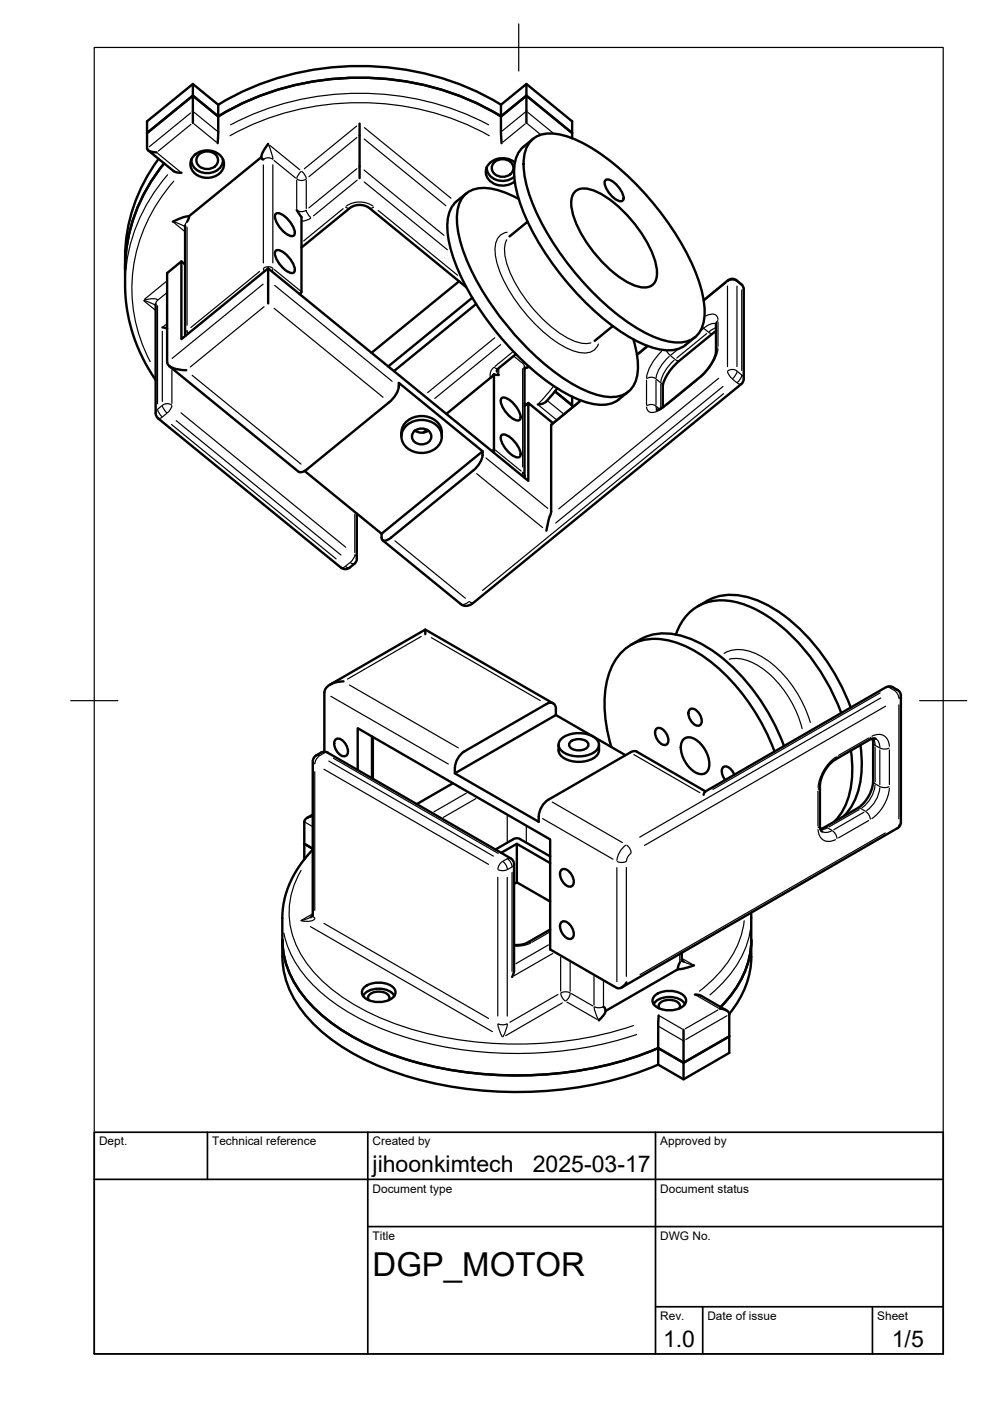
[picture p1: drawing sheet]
<svg xmlns="http://www.w3.org/2000/svg" width="210mm" height="297mm" viewBox="0 0 210 297" stroke-linecap="round" stroke-linejoin="round" font-family="sans-serif">
<!-- layer: Visible Narrow -->
<g fill="none" stroke="#000" stroke-width=".25">
<path d="M33.5 32.5l4.7 3.9M35.5 37.1a36 36 0 0 0-9 22M36.8 38.4a33.4 33.4 0 0 0-4.9 38.3M40.4 24l-8.7 7.1M40.5 26.4l-6.9 5.6M41.1 26.3l4.8 3.8M41.1 23.8l4.9 4M48.8 28.8a57.4 57.4 0 0 1 54.9 0M48.9 26.5a59.3 59.3 0 0 1 54.7 0M55.8 35v20.7M55.9 33.7a1.67 1.67 0 0 1 1.9 0M56.9 30.7l1 3"/>
<path d="M57.2 30.8l6.4 5.2M57.8 35v20.7M58.1 34l4.6 3.7M62.9 38.3v5.9M63 38a1.67 1.67 0 0 0 1.9 0M63.9 36.3l-.6 .6-.4 1M64 36.3l.5 .6 .4 1M64.9 38.3v5.9M75.6 26.7l-11.1 9.1M75.7 35.8l-10.2 8.3M75.7 29.2l-10.2 8.3M75.7 38.2l-9.2 7.6"/>
<path d="M77.2 36.1l16.9 13.8M77.2 38.6l17.6 14.3M77.2 29.5l17.4 14.1M77.3 27.1l18.3 14.9M111.3 26.3l-4.7 3.8M111.3 23.8l-4.8 4M111.8 26.2l2.7 2.3M111.9 23.8l5.3 4.3M35.2 59.7l-4.6 3.8M36.8 47.1l2.3 1.9M36.8 47l2.4 1M39.6 47l-.3 .8"/>
<path d="M39.7 48.2v20.7M55 57.6l-14.5 11.8M55.9 56.9l.1 .6M55.9 56.8a1.67 1.67 0 0 1 1.9 0M57.9 56.9l-.2 .6M58.2 57.2l5.4 4.4M63 44.6a1.67 1.67 0 0 0 1.9 0M64.9 44.6l.4 .9 .6 .6M65.9 46.2l-1.1 .5-.8 .2M72.7 44.2l-8.3 6.9M73.3 43.9l.8 .3M73.5 43.7a5 5 0 0 1 5.5 0"/>
<path d="M79.2 43.9l-.8 .3M80.2 44.6l16.8 13.8M107.4 50.8a7.1 7.1 0 0 0 .2 5.4 30.3 30.3 0 0 0 13.4 15.8 6.4 6.4 0 0 0 4.3 .7M107.5 49.2a3.1 3.1 0 0 0-2.5 3.4 19.5 19.5 0 0 0 4 10.6 30.8 30.8 0 0 0 12.1 11 4.9 4.9 0 0 0 4.9 0l.9-1.3M154 59.9l-4.5 3.7M154.3 59.6a1.67 1.67 0 0 1 1.9 0M154.4 59.4l-.1 .3M156.2 59.4l.1 .3M156.3 59.7l.9 .8M30.5 63.8l2.4 1.9M30.5 63.7l2.4 1M30.6 63.6l1.4-.2a1.48 1.48 0 0 1 1.4 .2"/>
<path d="M33.4 63.7l-.4 .7M33.4 64.8v20.8M34.4 70.3v14.8M35.3 62.1l-1.8 1.5M35.4 68.7l-.9 .7M36.4 78.5v7M39.6 70.1l-.3 .8M39.7 70.1l.2 .6M40.7 79.6l23.1 18.8M55.8 60.2l-19.3 15.8M56 65l-15.7 12.8M58.1 65.4l23.1 18.8"/>
<path d="M58.2 60.5l24.9 20.3M104.6 77.9a2.07 2.07 0 0 0-.6 2.1M104.8 77.9l.8 .2M104.9 71.6l-14.2 11.6M105.3 78.7l.4 .8M105.7 78.1v1.3M106.2 73.1l-14 11.4M108.6 74.7l-3.7 3M109 75.6l1.7 1.3M110.8 78.2v20.8M110.9 77.1l.3 .7M111.1 76.8l-.3 .2"/>
<path d="M137.3 73.5l-2.1 1.8M140.3 74.5a10.5 10.5 0 0 0-3.2 5.6M141.3 74.3l.8 1M141.9 75.6a8.3 8.3 0 0 0-2.8 4.5M142.2 75.4l.9 .8M142.9 76.4a8.3 8.3 0 0 0-2.8 4.5M143.2 76.2l.8 .3M143.8 74l-1.6 1.3M148.9 69.3l.3 .3M149.2 69.6l-.7 .6M149.2 69.6l1 .8M149.6 67a1.75 1.75 0 0 1 2.5 .2l.1 .5"/>
<path d="M149.8 70.7l-6.3 5.2M150.3 70.5l.8 .2M151.7 68.6a2.56 2.56 0 0 0-2.3 .9M151.7 69.5l-1.4 .9M152.2 68l-.4 .7M152.2 73.7l-.4 .8M152.2 74a10.7 10.7 0 0 1-3.7 6.1M152.2 68.2v5.2M154.2 60.6v17.1M154.3 78.7l.4 1 .5 .6M154.3 78.6a1.67 1.67 0 0 1 1.9 0M156.3 60.6v17.1"/>
<path d="M156.3 78.7l-.4 1-.6 .6M156.3 78.7l.9 .8M157.2 60.2l.1 .3M157.3 61.5v17.1M157.3 79.6l-.4 .9-.6 .6M157.3 79.5l.4 .8M157.3 60.5l.4 .8M33.4 86.8l-.4 .7M33.4 86.8l.4 .9 .5 .6M34.4 88.5l-.8 .2M34.4 86l-.9 .7M34.4 86l.4 .9 .6 .6"/>
<path d="M34.5 85.9a1.67 1.67 0 0 1 1.9 0M35.4 87.6l-.9 .8M36.4 90l34.9 28.5M36.5 86l-.4 .9-.6 .6M37.4 89.2l34.9 28.5M38.4 87.5l34.9 28.5M103 97.1l13.1 10.7M104.7 95.2l-.5 .4M105 95.4l5.5 4.5M114.2 85.9l3.7 3M116.2 85.1l3.2 2.6M117.2 82l-3 3.6"/>
<path d="M123 85.2l-5.8 4.8M137.1 80.6v5.2M137.1 86.3a1.19 1.19 0 0 0 1.7 1.1l2-1.1M137.2 80.3a1.67 1.67 0 0 1 1.8 0M137.2 86a1.67 1.67 0 0 1 1.8 0M139.1 80.6v5.2M139.1 86.1l.2 .7M139.1 80.4l.9 .7M139.1 86.1l.7 .6M140.1 81.4v4.9M140.1 81.2l.4 .7M141.2 85.8l-.1 .3"/>
<path d="M147.8 80.6l-6.3 5.2M148.3 80.1l-.1 .2M152.4 80.2l-33.9 27.7M153.3 81.9l-35.5 29M153.4 83.5l-51.1 41.7M155.3 80.4l.9 .7M156.3 81.2l.8 .2M74.2 119.3l-.9 .7M74.3 119.3l.8 .2M75.2 109v8.2M75.2 117.7l-.4 .9-.5 .6M75.3 117.6l.4 .8"/>
<path d="M83.7 114.7l15 12.1M101.1 100.4l14 11.5M110.6 100.7l.3-.6 .3 .8M73.2 120.1l-.9 .3M73.3 120.1l.8 .3M89.3 134.9l-15.6 9.1M91.5 135.2l23.1 13.3M99.4 127.6l-.4 .3a1.29 1.29 0 0 1-1.3 .2M99.6 127.5l.8 .3M153.5 138.5a7.3 7.3 0 0 1 7.1 .2 24 24 0 0 1 11.2 14.5M154.6 139.8a9 9 0 0 1 7.2 2 23.2 23.2 0 0 1 8.3 12.7M68.1 159.5l.6 .1"/>
<path d="M68.7 159.7l-.9 .5M69.5 159.5l-.7 .1M70.1 147.6l25 14.4M74.1 145.2l23.1 13.4M134.4 160l14 8.1M184.2 156.5l-6.4 3.7M184.5 156.3l-.2 .6M184.9 156.1a2.35 2.35 0 0 1 2.5-.1 2.35 2.35 0 0 1 1.2 2.2M185.1 157.5l.4 .5M185.2 156.6l.3 1.3M185.5 158.4v7.4M185.6 158.1l.9 .5"/>
<path d="M185.8 156.7l.4 .5 .3 1.2M186.5 159v7.4M186.6 146.9l-35.4 20.5M186.6 158.6l.8 .2 1.1-.2M186.7 148l-51.1 29.5M187.7 149.7l-51 29.5M187.9 145.7l.6 .1M188.6 159v7.4M188.6 145.8l.9 .5M189.3 145.7l-.7 .1M189.7 146.4l.5 .5 .4 1.1M190.3 146.3h-.7"/>
<path d="M190.6 149.4v24.2M191 147.5l-.4 .6M64.6 174.3l1.6 .9M66.3 161.4l.4 .5M66.7 163.6v29.4M67.1 160.1l.6 .1M67.7 160.3l-.5 .5-.4 1.1M68.7 163.1l34.9 20.2M69.7 161.4l34.9 20.1M70.7 160.8l34.9 20.1M98.9 168.2l-6.9 3.9M100.9 169.3l-6.9 4"/>
<path d="M107.5 173v5.4M111.6 175.2v3.3M115 173.6l15 8.6M117.1 170l14.9 8.7M132.7 179.2a4.6 4.6 0 0 0-1.9 3.2M132.9 179.2l.7 .9 .2 .7M173.4 167.8v7.3M173.4 175.9a2.35 2.35 0 0 0 1.2 2.2 2.35 2.35 0 0 0 2.5-.1M173.8 174.9l-.3 .6M173.8 166.8l-.3 .5M174.8 175.4l.6 .1M175.4 175.6l-1.3 .3"/>
<path d="M175.5 175.5l.9 .6M176.3 176.2l-1.2 .3-.7-.2M176.5 176.2l.6 .5 .4 1.1M177.2 160.5a9.2 9.2 0 0 0-3.8 6.5M177.5 160.4l-.3 .6M181.8 171.3l.7 .1M182.2 171.6l-6.4 3.7M182.6 171.5l.9 .5M183.2 172.2l-6.4 3.7M183.6 172.1l.5 .5 .4 1.1M184.2 174l-6.4 3.6M185.1 165.6l.4 .5"/>
<path d="M185.5 166.5a6.9 6.9 0 0 1-2.8 4.8M185.6 166.2l.9 .5M186.5 167a6.9 6.9 0 0 1-2.7 4.9M186.6 166.8l1.2 .2 .7-.2M187.7 176.6l-52 30M188.6 167.1a9.2 9.2 0 0 1-3.8 6.5M190.6 175l-.3 .6M191 174.4l-.4 .5M60.2 197.8a23.9 23.9 0 0 0 9.4 13.9 58.5 58.5 0 0 0 26.7 10.6 82.5 82.5 0 0 0 38.7-3M63.8 184.6a17.2 17.2 0 0 0 1.4 19.8 39.7 39.7 0 0 0 18.3 12.5 79.4 79.4 0 0 0 50.8 .5M65.8 196.5l38.6 22.2M66.2 193.8l-2.4 1.4 2-.7"/>
<path d="M66.3 194.1l.4 .5M66.7 194.7a2.58 2.58 0 0 1-2.7 .6M68.7 195.8l34.9 20.1M105.5 186v29.4M105.6 184.4l1.2 .2 .7-.2M106.5 182.7l-.5 .5-.4 1.1M106.6 182.7l.6 .5 .4 1.1M107.5 182.1l-.9 .5M107.5 186v29.4M107.6 182.1l.6 .5 .4 1.1M108.2 182h-.6M108.5 183.8l-.9 .5"/>
<path d="M108.6 185v21M109 183.2l-.4 .6M111.9 199.8l.7 .1M112.5 200l-1.5 .5-1.8 .1M116.4 197.7l-3.6 2.1M130.8 184v24.1M130.9 182.7l1.1 .2 .7-.2M132.8 183.9v23.1M133.8 180.9l-.6 .6-.4 1M157.8 195.2a21.7 21.7 0 0 1-8.2 13.9l-1.3 1M159.3 195.6a21.3 21.3 0 0 1-7.6 14.3l-1.2 1M105.6 217.1l.2 1.3 .7 1.4"/>
<path d="M105.6 217.1l1.2 .2 .7-.2M107.6 217.1l-.3 1.3-.7 1.4M116.3 200.3l-6.9 4M117.2 202.1l-8.2 4.8M118.3 210.8l-10.2 5.9M118.9 203v7.1M118.9 210.6l.2 .7 .7 .9M119 210.5l1.1-.2 .7 .2M119.2 212.6l-12 7M120.2 212.5l6.4 3.6M120.9 204.1v6.1M120.9 210.6l-.2 .7-.7 .9"/>
<path d="M121.1 210.7l4.6 2.6M125.9 207v6.1M126 213.5l.3 1.3 .6 1.4M126 213.5l1.2 .2 .7-.2M128 208.1v5.1M139.8 217.7l4.9 2.8M139.9 215.4l4.8 2.8M144.1 202.3v1.7M144.5 203.5l-.3 .6M144.7 203.2l2.3 1.4M145.1 204l1.9 .6M147.6 211l4.7 2.7"/>
<path d="M152.2 214.1l-6.9 4M154.1 215.4l-8.7 5"/>
</g>
<!-- layer: Visible -->
<g fill="none" stroke="#000" stroke-width=".51">
<path d="M40.9 17.8v2.5M111.6 17.8v2.5l9.7 7.9-9.7-7.9-5.4 4.4M31.2 31.5a1.4 1.4 0 0 0 1.4 .8h.6M31.4 31.9l5.4 4.4 .6 .2 1.1 .1M33.6 33.7a35.2 35.2 0 0 0-7.1 20.9l.1 7.4 .3 3.3 .5 2.6 1.2 4.2 1 2.5 1.2 2.4 2.2 3.5M34.8 34.6a35.6 35.6 0 0 0-8.3 22.5M40.6 33.8v.2M40.6 33.8a3.2 3.2 0 0 0 4.5 2.7 2.81 2.81 0 0 0 2.2-2.7M40.9 26.1v-5.8l-9.7 7.9v3.3M40.9 20.3l5.4 4.4a58.9 58.9 0 0 1 59.9 0M40.9 20.3l-9.7 7.9v-2.5l9.7-7.9 5.4 4.4M41.4 32.7a4 4 0 0 1 5.9 1.2 2.93 2.93 0 0 1-2.7 3.8 3.5 3.5 0 0 1-4.2-2.6 2.61 2.61 0 0 1 1-2.4z"/>
<path d="M42.3 32.6a2.41 2.41 0 0 1 3.9 1.4 2.34 2.34 0 0 1-2.3 1.8 2.34 2.34 0 0 1-2.3-1.8l.3-1zM46.3 22.2l-.2 8.2M46.3 22.2a58.9 58.9 0 0 1 59.9 0M47.3 33.8v.2M55.4 33.3l.2 .4 .2 .1M56.9 30.5l-1 1.5-.5 1.3-15.3 12.5-1.3 .3-2.2 .9M76.2 26.2v11.6M103.2 35.5v.1M103.2 35.4a3.3 3.3 0 0 0 4.9 2.7l.9-.6M104.9 34.3a2.41 2.41 0 0 1 4 1.3 2.34 2.34 0 0 1-2.3 1.9 2.34 2.34 0 0 1-2.3-1.9l.3-.9zM106.2 24.7l.1 5.7M106.2 22.2v2.5l5.4-4.4v5.8"/>
<path d="M106.2 22.2l5.4-4.4 9.7 7.9v3.6M109.2 34.5a3.9 3.9 0 0 0-6.1 1.4 3.1 3.1 0 0 0 3.3 3.5 4.1 4.1 0 0 0 2.7-.9M111 31.1a7.2 7.2 0 0 0-2 6.4 35.9 35.9 0 0 0 6.4 15.8 57.4 57.4 0 0 0 18.9 18.6 15.3 15.3 0 0 0 8.2 2.3 7.4 7.4 0 0 0 4.9-2.7M112.4 30.1a6 6 0 0 1 6.2-1.6 31 31 0 0 1 13.3 7.7 59.1 59.1 0 0 1 16.4 23.8 15.9 15.9 0 0 1 .8 8.8 5.1 5.1 0 0 1-5.9 3.8 20.6 20.6 0 0 1-9.3-3.8 60.5 60.5 0 0 1-21.2-26.3 18.4 18.4 0 0 1-1.3-10.4l.4-1.1zM113 29.4l-2 1.7M128.5 38.1a2.91 2.91 0 0 1 2.6 1.5l.7 1a1.79 1.79 0 0 1 .1 2 2.91 2.91 0 0 1-2.6-1.5l-.7-1a1.79 1.79 0 0 1-.1-2zM38.5 55.4l.7 .7M39.2 47.8v23.1M40.1 45.8l-.4 1.2M56.9 56.9l-18.4 15v-16.5l-3.1 2.5v19M58.6 45.3a3.1 3.1 0 0 1 2.7 1.5l.7 1.1a1.88 1.88 0 0 1 .2 2.1 3.1 3.1 0 0 1-2.7-1.6l-.7-1a1.88 1.88 0 0 1-.2-2.1zM58.6 53.1a3.1 3.1 0 0 1 2.7 1.6l.7 1a1.88 1.88 0 0 1 .2 2.1 3.1 3.1 0 0 1-2.7-1.6l-.7-1a1.88 1.88 0 0 1-.2-2.1z"/>
<path d="M62.9 44.5l1 1.5v15.8l-.4 .5M63.9 52.5l10.5-8.6 1.5-.4 1.3 .1 1 .4 20.6 16.9M97.3 59.6l-18.5 15.2M98.9 41a7.3 7.3 0 0 0-4 5.4 23.8 23.8 0 0 0 3.1 12.7 60.8 60.8 0 0 0 20.5 23.5 17.8 17.8 0 0 0 9.8 3.2 7.5 7.5 0 0 0 4.9-2.8M110 42.2a14.1 14.1 0 0 0-8.8-2.2 5.3 5.3 0 0 0-4.3 5.5 28.1 28.1 0 0 0 4 13.7 60.9 60.9 0 0 0 19.6 21.7 18.3 18.3 0 0 0 9.2 3.3 5.3 5.3 0 0 0 5.5-5.7 18.5 18.5 0 0 0-.9-6.5M111.8 47l-3.8 3.1M121.8 40.7a3.3 3.3 0 0 1 3.8-.4 22.9 22.9 0 0 1 9.8 8.3 18 18 0 0 1 3.9 9.3 2.7 2.7 0 0 1-3.5 3 18.4 18.4 0 0 1-8.9-6.2 23.5 23.5 0 0 1-5.7-10.7 4.1 4.1 0 0 1 .6-3.3zM33 64.5v23.1M34.4 69.4l1 .3M35.5 76.9a1.79 1.79 0 0 0 1.5 1.2l2.5 .4M35.9 77.6l27.4 22.4a1.52 1.52 0 0 0 1.8-.5M39.3 70.9v.3"/>
<path d="M56.9 64.3v-7.4l55.1 45v-16.5l5.2 4.3M63.7 62.2l-.2 .2M100.1 63.1l-17.8 14.6M100.9 64.5l-17.4 14.2M104.7 79.3l1 .2M109.4 75.1l-3.8 3-.3 .6M111.2 77.9v23.1M112.2 77.8l-1 .4M129.9 69.1l-3.8 3.2M137.3 73.3l-2.3 1.9M151.8 68.6v6l-.4 1.4-.8 1.4-1.1 1.5-1 1-7.6 6.1-1 .7-.7 .2M151.8 70.2l-8 6.4-1.9 2.2-.8 1.2-.6 1.7v4.6"/>
<path d="M157.2 60.2a2.38 2.38 0 0 0-2.1-1.1l-.7 .3-5.2 4.3M157.2 60.2l.4 .5 .1 .6v19M33 87.6l.1 .6 .4 .5 38.8 31.7a1.47 1.47 0 0 0 1.8 0M64.6 99.9l16.3 13.3M85.1 91.7v.8M85.1 91.7a4.1 4.1 0 0 1 5.2-3.4 3.7 3.7 0 0 1 3.4 4.2M86.4 90.1a4.8 4.8 0 0 1 7 1.1 3.3 3.3 0 0 1-2.4 4.6 4.5 4.5 0 0 1-5.8-2.6 3.1 3.1 0 0 1 1.2-3.1zM87.9 91.3a2.17 2.17 0 0 1 3.6 1.2 2.11 2.11 0 0 1-2.1 1.7 2.11 2.11 0 0 1-2.1-1.7l.3-.8zM88 91.3a2.42 2.42 0 0 0 2.8 0M90.5 91.1l-.7 .6M94.6 87.8l9.5-7.8 .6-.7v16.7M102.3 95.7l-17.8-14.5a4.8 4.8 0 0 1-2 4.1l-17.4 14.2"/>
<path d="M106.4 92.2a3.1 3.1 0 0 1 2.8 1.6l.7 1a1.88 1.88 0 0 1 .2 2.1 3.1 3.1 0 0 1-2.7-1.6l-.8-1a1.88 1.88 0 0 1-.2-2.1zM106.4 84.4a3.1 3.1 0 0 1 2.8 1.5l.7 1.1a1.88 1.88 0 0 1 .2 2.1 3.1 3.1 0 0 1-2.7-1.6l-.8-1.1a1.88 1.88 0 0 1-.2-2zM111.2 85.6l.3 .3M112 85.4l-.8 .7M118.2 82.3l-2.5 2.9-.6 .4-1.1 .2M121.3 84.1v1.8l-3.6-2.9 3.6 2.9v.5M123.1 84.9l-6.2 5.1v18.4l-.3 1M157.7 80.3l-.1 .6-.4 .5-57.5 46.9-1 .2-1-.4-16.6-13.6M75.1 119.5l-1 .9M75.6 108.9v9.5M75.7 118.4l-.2 .6-.4 .5M80.9 114v-.8l21.4-17.5a4.8 4.8 0 0 1-2 4.1l-17.4 14.2"/>
<path d="M80.9 114l.1 .3a.94 .94 0 0 0 1.4 .1l.5-.4M111.2 100.9v.4M116.6 109.4l-.8 3.1M90.2 133.5v1M133.8 136.7a12.3 12.3 0 0 1 12.8-1.2 35.2 35.2 0 0 1 15.1 13.7l2.5 4.4 2 4.6M143.3 134.5a10 10 0 0 1 12.1-7 27.4 27.4 0 0 1 14.6 9.6 46.2 46.2 0 0 1 8.4 14.1M147.9 128.6a12.3 12.3 0 0 1 12.9-1.2 35.2 35.2 0 0 1 15.1 13.7l2.5 4.3 2 4.6M68.1 159.6l-1.1 .6M68.1 159.6a1.43 1.43 0 0 1 1.4 0M68.8 146.8v12.6M69.5 159.6l38.8 22.4a1.43 1.43 0 0 1 .7 1.2v22.5l-.4 1.4M70 145.2l20.2-11.7 27.1 15.6"/>
<path d="M71.1 156.8a1.68 1.68 0 0 1 2.3 1.1 1.68 1.68 0 0 1-.2 2.4 2.56 2.56 0 0 1-2.1-3.5zM72.8 144.5a4.3 4.3 0 0 0-3.9 1.8l-.1 .5M78.9 156.2v8.8M79.1 156.3v8.8M117.9 150.4v1.2l14.7 8.5M117.9 151.6l-21.5 12.4M117.9 150.4a1.22 1.22 0 0 0-.6-1.3 1.22 1.22 0 0 0-1.4 .2l-17.4 10a4.5 4.5 0 0 0-2 3.5M118.4 157.9a2.58 2.58 0 0 0 1.9 3.2 6.1 6.1 0 0 0 6.4-1.1l.3-.9v-1.2M119.1 156.6a6.3 6.3 0 0 1 7.3 0 1.77 1.77 0 0 1-.7 3 6.5 6.5 0 0 1-6.6-.4 1.64 1.64 0 0 1 0-2.6zM120.9 157.4a2.71 2.71 0 0 1 3.9 .3 1.68 1.68 0 0 1-2.1 1.4 1.68 1.68 0 0 1-2-1.4zM129.6 158.4a27 27 0 0 1-.6-15.1 10.2 10.2 0 0 1 13.1-7.4 29.5 29.5 0 0 1 14.6 10.4 46.2 46.2 0 0 1 7.5 13M139.2 154.5a1.63 1.63 0 0 1 2.1 1.1 1.63 1.63 0 0 1-.2 2.3 2.49 2.49 0 0 1-1.9-3.4z"/>
<path d="M145 156.7a2.71 2.71 0 0 1 3.5 1 5.6 5.6 0 0 1 1.6 5.6 1.77 1.77 0 0 1-2.7 .4 6.5 6.5 0 0 1-3-6zM146.2 150.4a1.63 1.63 0 0 1 2.2 1.1 1.63 1.63 0 0 1-.2 2.4 2.49 2.49 0 0 1-2-3.5zM180.4 159.1a19.7 19.7 0 0 1-2.2 13.5l-1.3 1.6M182.4 158a19.7 19.7 0 0 1-2.2 13.4l-1.3 1.6M185 156.6l.1 9.2-.3 1.5-.6 1.5-.9 1.2-1.2 1.2-7.4 4.3-.8 .3M185.7 156.6h-.6l-.8 .3-7.2 4.1-1.2 1.1-1 1.3-.7 1.5-.4 1.5v8.8l.2 .7 .3 .4M64.5 174.2v4.7l1.8 1-1.8-1v3.3M66.3 172.7l-1.2 .7M66.3 173.1a1.77 1.77 0 0 0-1.8 1.1M67.1 160.2a1.43 1.43 0 0 0-.8 1.2v32.7l-.5 .4M75.8 163.2v-8.8l40.8 23.6v23.3l14.2 8.2M96 166.1l-7.6 4.4"/>
<path d="M96.4 162.8v1.2l17.8 10.2a4.8 4.8 0 0 1 2.1-4.6l17.3-10.1a1.41 1.41 0 0 1 1.5-.1l14.5 8.4M109.6 178.9v8.2M110.3 177.9l6.3 3.7M110.3 177.9a1.57 1.57 0 0 0-1.4 0l-3.8 2.2M149.5 167.8l38.4-22.1a2.33 2.33 0 0 1 2.7 .8l.4 1v26.9a1.43 1.43 0 0 1-.7 1.2l-58.5 33.8M149.5 167.8l-.3 .7M155.7 164.3l-.5-.9a1.42 1.42 0 0 0-1.9-.7 2.14 2.14 0 0 0 .5 2.7M59.9 199.3a20.9 20.9 0 0 0 7.4 15.1 52.9 52.9 0 0 0 24.6 11.7 81.7 81.7 0 0 0 45.7-3.1l2-.8M66.3 180.1l-2.1 2.5-1.2 1.8-1.3 2.2-1.1 2.8-.4 1.9-.3 2.4v9.1M106.3 180.8l3.3-1.9 7 4.1M109 187.4l.6-.3 7 4M116.6 197.1l-5.3 3-1.2 .2h-1.1"/>
<path d="M119 184.4a1.68 1.68 0 0 1 2.2 1.1 1.68 1.68 0 0 1-.1 2.5 2.56 2.56 0 0 1-2.1-3.6zM119 195.5a1.68 1.68 0 0 1 2.2 1.1 1.68 1.68 0 0 1-.1 2.5 2.56 2.56 0 0 1-2.1-3.6zM159.3 193.5v9.3a19.1 19.1 0 0 1-4.7 12.2M159.3 199.3a20.2 20.2 0 0 1-6.5 14.2M59.9 202.8a20.9 20.9 0 0 0 7.4 15.1 52.9 52.9 0 0 0 24.6 11.8 81.7 81.7 0 0 0 45.7-3.2l2-.8M77 211.2a3.9 3.9 0 0 1 4.6-1.4 2.77 2.77 0 0 1 2 1.4M77.3 209.3a5.2 5.2 0 0 1 6 0 1.48 1.48 0 0 1-.5 2.6 5 5 0 0 1-5.9-.8 1.35 1.35 0 0 1 .4-1.8zM78.2 212.1a1.21 1.21 0 0 1 1.1-1.7 2.73 2.73 0 0 1 3.2 1l-.1 .7M128 213.4l.3 .4 .1 .6M132.8 208.3a1.78 1.78 0 0 1-2 1.2M138.6 212.9a3.9 3.9 0 0 1 4.6-1.4 2.77 2.77 0 0 1 2 1.4M138.9 211.1a5.2 5.2 0 0 1 6 0 1.48 1.48 0 0 1-.5 2.5 5 5 0 0 1-5.9-.8 1.35 1.35 0 0 1 .4-1.7z"/>
<path d="M139.7 215.3l-.1 6.9 5.3 3.1 9.7-5.6v3.5l-9.7 5.6-5.3-3.1v-3.5l5.3 3.1v3.5M139.8 213.8a1.21 1.21 0 0 1 1.2-1.7 2.73 2.73 0 0 1 3.2 1l-.2 .7M143.7 205.5l-15.3 8.9-.5 .9-.9 1.1M144.1 204.1l-.4 1.4M144.5 203.5l.5 .4M144.5 202v1.5M147.2 204.7l-2.1 .6-1.4 .2M147.3 210.9l1.4 .2 5.3 3.1M152.6 213.9a1.73 1.73 0 0 1 2 1.2v4.6l-9.7 5.6v-7"/>
</g>
<!-- layer: TITLEBLOCK -->
<path d="M20 240.1h180v46.9h-180zM20 250h180M44 240.1v9.9M78 240.1v46.9M139 240.1v46.9M78 260.1h122M139 277.1h61M149 277.1v9.9M185 277.1v9.9" fill="none" stroke="#000" stroke-width=".36"/>
<!-- layer: BORDER -->
<path d="M20 10.1h180v276.9h-180zM110 5.1v10M15 148.6h10M195 148.6h10" fill="none" stroke="#000" stroke-width=".25"/>
<text font-size="7" x="79" y="270.6">DGP_MOTOR</text>
<g font-size="4.9">
<text x="79" y="248.5">jihoonkimtech</text>
<text x="113" y="248.5">2025-03-17</text>
<text x="140.6" y="285.7">1.0</text>
<text x="189.1" y="285.7">1/5</text>
</g>
<g font-size="2.5">
<text x="21" y="242.9">Dept.</text>
<text x="45" y="242.9">Technical reference</text>
<text x="79" y="242.9">Created by</text>
<text x="140" y="242.9">Approved by</text>
<text x="79" y="252.8">Document type</text>
<text x="140" y="252.8">Document status</text>
<text x="79" y="262.9">Title</text>
<text x="140" y="262.9">DWG No.</text>
<text x="140" y="279.9">Rev.</text>
<text x="150" y="279.9">Date of issue</text>
<text x="186" y="279.9">Sheet</text>
</g>
</svg>
